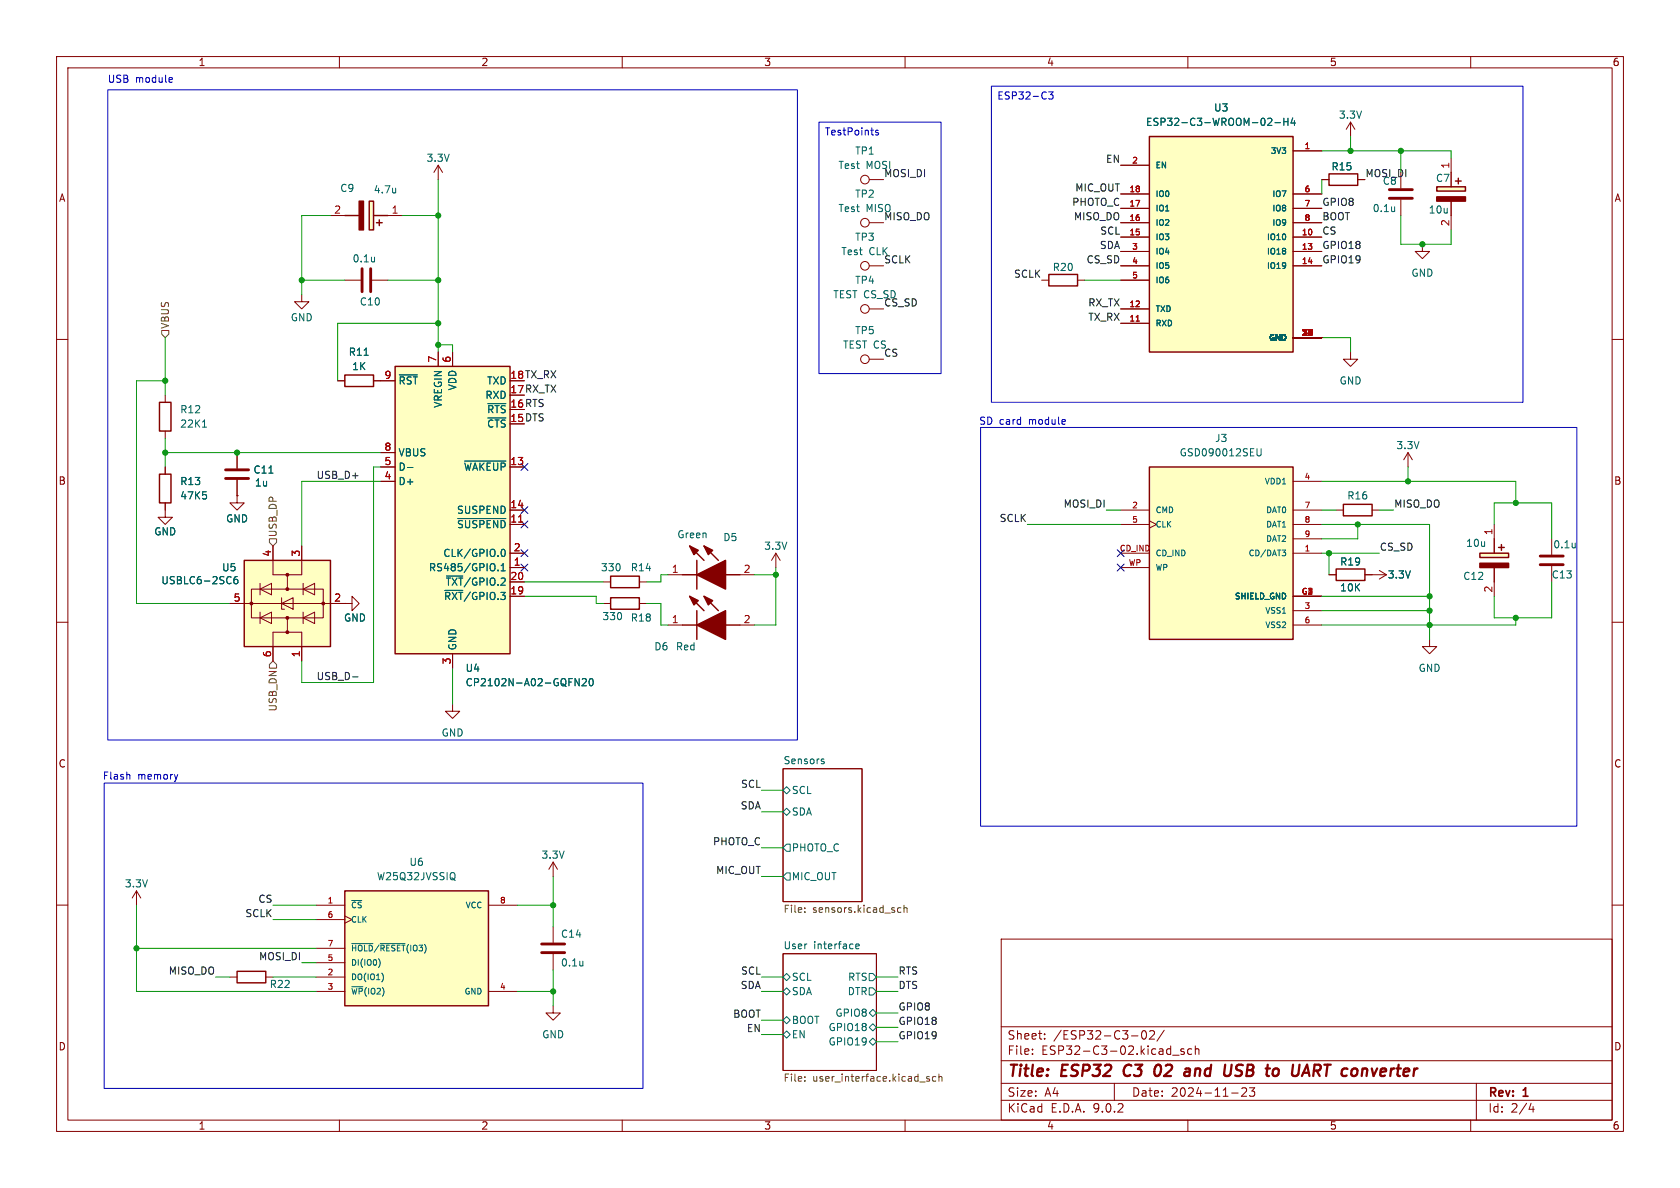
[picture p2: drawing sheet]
<svg xmlns="http://www.w3.org/2000/svg" width="297mm" height="210mm" viewBox="0 0 297 210" stroke-linecap="round" stroke-linejoin="round" font-family="sans-serif">
<g fill="none" stroke="#840000" stroke-width=".18">
<path d="M10 10h277v190h-277zM12 12h273v186h-273zM60 10v2M110 10v2M160 10v2M210 10v2M260 10v2M247.6 30.5v2.8M247.6 35.3v2.8M10 60h2M285 60h2M29.2 90.2v1.2h1.3l-1.3 1.3-1.3-1.3h1.3"/>
<path d="M41.9 87.6v1.3h1.3l-1.3 1.3-1.3-1.3h1.3M41.9 87.6h.1M236.2 90.2h1.3M242.6 90.2h1.2M248.9 80l-.7 1.3M248.9 80l.8 1.3M248.9 80v2.6M10 110h2M106.7 102.9h1.2M113 102.9h1.3M234.9 101.6h1.3M241.3 101.6h3.8"/>
<path d="M243.8 100.8l1.3 .8M245.1 101.6l-1.3 .8M252.7 113v1.3h1.3l-1.3 1.3-1.2-1.3h1.2M285 110h2M138.4 135.9h14v23.5h-14zM10 160h2M138.4 168.6h16.5v20.6h-16.5zM177 166h108v32h-108zM285 160h2M60 198v2M110 198v2M160 198v2"/>
<path d="M177 194.5h108M177 191.5h108M177 187.5h108M177 181.5h108M182.5 186.3v.1M182.5 185.5v.1M184.7 183.6v.1M184.7 182.8v.1M197 191.5v3M200 183.1h1.2M202 182.3l.2-.1a.81 .81 0 0 1 .6 .6 .81 .81 0 0 1-.3 .8l-.2 .1a.81 .81 0 0 1-.3-1.4zM203.2 182.3l.6-.1 .2 .1 .1 .3-.9 1.1h.9"/>
<path d="M205.8 182.1l-1.3 2M207.3 186.5h1.2M209.3 185.5l-.3-.1-.3 .2 .1 .2 .5 .2v.3h-.6M210 198v2M210.7 185.5l-.5-.1-.2 .3v.4l.1 .2h.6M211.3 185.5l.2-.1 .4 .1 .1 .9M211.3 184.9v1.5M217.7 193.2h1.2M219.5 192.4l.6-.1 .2 .1 .1 .3-.9 1.1h.9M220.9 192.3h.9l-.5 .6 .4 .1v.7l-.2 .1h-.4l-.2-.1M260 198v2M261 191.5v6.5"/>
<path d="M270.7 195l-.4 1.1h.9M271 195.6v1"/>
</g>
<path d="M198.9 188.5a1.27 1.27 0 0 0 0 1.6M205.1 188.3a.51 .51 0 0 0-.8 .3l-.2 .4M205.1 189.8l-.2 .2a.47 .47 0 0 1-.7 0M209.8 188.9l.5 .1v1.2M210.3 190.1l-.7 .1M210.4 189.4h-.7M218.4 190.1l.7 .1M219 188.2l-.2 .1a.46 .46 0 0 0-.3 .5 .46 .46 0 0 0 .4 .4l.3 .1M232.3 189.3h.7M233.2 188.2h-.8l-.2 2" fill="none" stroke="#840000" stroke-width=".4"/>
<g fill="none" stroke="#006464" stroke-width=".18">
<path d="M246.6 36.6v.8M246.6 37.3h-.1M138.4 139.7l.7-.6 .6 .6-.6 .6zM145.4 134.6l.3 .1v.1l-.2 .2h-.2M145.4 134.2h.3M138.4 143.5l.7-.6 .6 .6-.6 .6zM139.1 149.2h.6v1.3h-.6l-.7-.6zM139.1 154.3h.6v1.3h-.6l-.7-.7zM138.4 175.3l.7-.7 .6 .7-.6 .6zM138.4 172.7l.7-.6 .6 .6-.6 .7zM151.3 167.3l.6-.1-.1-.3h-.3l-.2 .2 .1 .6h.4M153.7 174.6h.6l.6 .7-.6 .6h-.6z"/>
<path d="M153.7 179.1l.6-.7 .6 .7-.6 .6zM153.7 172.1h.6l.6 .6-.6 .7h-.6zM138.4 180.3l.7-.6 .6 .6-.6 .7zM138.4 182.9l.7-.7 .6 .7-.6 .6zM153.7 181.6l.6-.6 .6 .6-.6 .6zM153.7 184.2l.6-.7 .6 .7-.6 .6z"/>
</g>
<path d="M142.3 161.2v.1M142.3 160.5v.1M158.7 161.1l.2 .2 .4-.1M159.3 160.5l-.4-.1-.2 .3M159.8 160.6l.2-.2 .3 .1 .1 .8M159.8 160v1.3M142.3 190.4v.1M142.3 191v.1M164.3 190.4l-.3-.1-.2 .2 .1 .2 .4 .1v.3h-.5M165.4 190.4l-.3-.1-.3 .2 .2 .6h.4M166 190.4l.2-.1 .3 .1v.7M166 189.9v1.2" fill="none" stroke="#725600" stroke-width=".18"/>
<path d="M245.6 33.5h4.1M245.6 35.1h4.1" fill="none" stroke="#840000" stroke-width=".51"/>
<path d="M237.5 89.2h5.1v2h-5.1zM107.9 101.9h5.1v2h-5.1zM236.2 100.6h5.1v2h-5.1z" fill="none" stroke="#840000" stroke-width=".25"/>
<path d="M43.2 99.1h15.2v15.2h-15.2z" fill="#ffffc2"/>
<path d="M185.4 48.5h5.1v2h-5.1zM61 66.3h5v2h-5zM28.2 83.8h2v5.1h-2zM43.2 99.1h15.2v15.2h-15.2z" fill="none" stroke="#840000" stroke-width=".25"/>
<g fill="none" stroke="#840000" stroke-width=".18">
<path d="M184.1 49.5h1.3M190.5 49.5h1.3M59.7 67.3h1.3M66 67.3h1.3M29.2 82.6v1.2M29.2 88.9v1.3M48.3 96.5v5.1h2.5v2.5M53.3 96.5v5.1h-2.5M40.6 106.7h20.4M44.4 104.1h12.7v5.1h-12.7zM46 109.2l2-1v2zM46 104.1l2-1v2.1z"/>
<path d="M46 103.1v2.1M46 108.2v2M49.8 106.7l2-1v2zM49.8 105.7v2h.5M50.8 109.2v2.6h-2.5v5M50.8 111.8h2.5v5M53.6 109.2l2-1v2zM53.6 104.1l2-1v2.1zM53.6 103.1v2.1M53.6 108.2v2"/>
</g>
<g fill="#840000" stroke="#840000" stroke-width=".18">
<circle cx="50.8" cy="111.8" r=".25"/>
<circle cx="50.8" cy="109.2" r=".25"/>
<circle cx="44.4" cy="106.7" r=".25"/>
<circle cx="57.1" cy="106.7" r=".25"/>
<circle cx="50.8" cy="104.1" r=".25"/>
<circle cx="50.8" cy="101.6" r=".25"/>
</g>
<path d="M64.4 62.8h.7M35.9 86.9h.6M36.4 87.5l.1 .2-.1 .4M41.9 101.9l-.3 .1a.86 .86 0 0 0 0 1.2l.4-.1 .1-.4-.3-.3h-.2l-.3 .3" fill="none" stroke="#006464" stroke-width=".18"/>
<path d="M65.3 35.6h.7v5h-.7z" fill="#ffffc2"/>
<path d="M61 38.1h2.5M65.3 35.6h.7v5h-.7zM66 38.1h2.6M66.5 39.4h1.1M67.1 38.9v1M28.2 71.1h2v5.1h-2z" fill="none" stroke="#840000" stroke-width=".25"/>
<path d="M63.5 35.6h.8v5h-.8z" fill="#840000" stroke="#840000" stroke-width=".25"/>
<g fill="none" stroke="#840000" stroke-width=".18">
<path d="M58.4 38.1h2.6M68.6 38.1h2.5M77.5 29.2l-.8 1.3M77.5 29.2l.7 1.3M77.5 29.2v2.6M238.8 21.6l-.8 1.3M238.8 21.6l.7 1.3M238.8 21.6v2.5M53.3 52.1v1.2h1.3l-1.3 1.3-1.2-1.3h1.2M61 49.5h2.8M65.8 49.5h2.8M29.2 69.9v1.2"/>
<path d="M29.2 76.2v1.3M238.8 62.2v1.3h1.2l-1.2 1.3-1.3-1.3h1.3M41.9 80v2.8M41.9 84.8v2.8"/>
</g>
<path d="M69.9 33.3v.8M69.9 34h.1M66.2 45.5v.8M66.2 46.2h.1M35.8 75.5h.7M47.5 83.6h.8" fill="none" stroke="#006464" stroke-width=".18"/>
<path d="M64 47.5v4.1M65.5 47.5v4.1M39.9 83.1h4M39.9 84.6h4" fill="none" stroke="#840000" stroke-width=".51"/>
<path d="M203.2 24.1h25.4v38.1h-25.4z" fill="#ffffc2"/>
<path d="M203.2 24.1h25.4v38.1h-25.4z" fill="none" stroke="#840000" stroke-width=".25"/>
<g fill="none" stroke="#840000" stroke-width=".18">
<path d="M198.1 29.2h5.1M198.1 34.3h5.1M198.1 36.8h5.1M198.1 39.4h5.1M228.6 34.3h5.1M228.6 36.8h5.1M228.6 39.4h5.1M228.6 26.7h5.1M198.1 41.9h5.1M198.1 44.5h5.1M198.1 47h5.1M198.1 49.5h5.1"/>
<path d="M198.1 54.6h5.1M198.1 57.2h5.1M228.6 41.9h5.1M228.6 44.5h5.1M228.6 47h5.1M228.6 59.7h5.1"/>
</g>
<path d="M200.9 56.8h.5" fill="none" stroke="#a90000" stroke-width=".18"/>
<path d="M224.3 20.9l.4 .1 .2 .3-.8 .9h.8M225.4 21.7h1M227 20.9v1.3M227 21.5h.7M227.7 20.9v1.3M228.5 20.8l-.3 .9h.8M228.8 21.3v.9" fill="none" stroke="#006464" stroke-width=".18"/>
<path d="M69.8 64.8h20.4v50.8h-20.4z" fill="#ffffc2"/>
<path d="M69.8 64.8h20.4v50.8h-20.4z" fill="none" stroke="#840000" stroke-width=".25"/>
<g fill="none" stroke="#840000" stroke-width=".18">
<path d="M251.5 43.2v1.3h1.2l-1.2 1.2-1.3-1.2h1.3M67.3 67.3h2.5M77.5 62.2v2.6M80 62.2v2.6M67.3 80h2.5M67.3 82.6h2.5M67.3 85.1h2.5M90.2 82.6h2.5M90.2 90.2h2.5M90.2 92.7h2.5M90.2 97.8h2.5M137.2 97.8l-.8 1.3"/>
<path d="M137.2 97.8l.7 1.3M137.2 97.8v2.5M80 115.6v2.5M90.2 100.3h2.5M90.2 102.9h2.5M90.2 105.4h2.5M80 124.5v1.2h1.3l-1.3 1.3-1.3-1.3h1.3M24.1 157.5l-.7 1.3M24.1 157.5l.8 1.3M24.1 157.5v2.5"/>
</g>
<g fill="none" stroke="#006464" stroke-width=".18">
<path d="M70.6 66.3h3.2M86.2 71.3h3.2M86.2 73.9h3.2M72 82.6h1M80.9 91.7h8.5M82.1 81.5h7.3M88.6 97.6l.1-.4 .2-.1a.68 .68 0 0 1 .4 .6 .68 .68 0 0 1-.4 .7l-.2-.2-.1-.3M78.6 104.4h3.2M78.9 101.8h2.9M88 100.8v.1M88.6 100.9h.7M88.6 100l.4-.4v1.3"/>
<path d="M101.7 120l.7 1.2v-1.2M102.9 120.1l.5-.1 .3 .3-.8 .9h.8M104.3 120.1l.1-.1a.68 .68 0 0 1 .5 .6 .68 .68 0 0 1-.5 .6l-.1-.1-.2-.4z"/>
</g>
<path d="M91.7 92.3h.7" fill="none" stroke="#a90000" stroke-width=".18"/>
<path d="M254 33h5.1v.8h-5.1z" fill="#ffffc2"/>
<path d="M234.9 30.7h5.1v2.1h-5.1zM254 33h5.1v.8h-5.1zM256.5 30.5v2.5M256.5 35.6v2.5M257.3 32h1M257.8 31.5v1M41.9 171.7h5.1v2h-5.1z" fill="none" stroke="#840000" stroke-width=".25"/>
<path d="M254 34.8h5.1v.8h-5.1z" fill="#840000" stroke="#840000" stroke-width=".25"/>
<g fill="none" stroke="#840000" stroke-width=".18">
<path d="M153.7 31.8h2.5M153.7 39.4h2.5M233.7 31.8h1.2M240 31.8h1.3M256.5 27.9v2.6M256.5 38.1v2.5M40.6 172.7h1.3M47 172.7h1.3"/>
<circle cx="152.9" cy="31.7" r=".76"/>
<circle cx="152.9" cy="39.4" r=".76"/>
</g>
<path d="M203.2 82.6h25.4v30.4h-25.4z" fill="#ffffc2"/>
<path d="M203.2 82.6h25.4v30.4h-25.4z" fill="none" stroke="#840000" stroke-width=".25"/>
<g fill="none" stroke="#840000" stroke-width=".18">
<path d="M198.1 90.2h5.1M198.1 92.7h5.1M198.1 97.8h5.1M203.2 92.1l1.3 .6-1.3 .6M228.6 90.2h5.1M228.6 92.7h5.1M228.6 97.8h5.1M228.6 85.1h5.1M228.6 95.3h5.1M274.3 95.3v2.7M198.1 100.3h5.1M228.6 105.4h5.1"/>
<path d="M228.6 108h5.1M228.6 110.5h5.1M274.3 100.1v2.8"/>
</g>
<path d="M222.9 79.3v1.2l-.2 .1-.4-.1M226.7 97.2h.6l-.3 .4M227.1 97.6l.2 .2v.3l-.2 .2M278.5 96v.8M278.5 96.7l-.1 .1" fill="none" stroke="#006464" stroke-width=".18"/>
<path d="M272.3 99.8h4.1M272.3 98.3h4.1" fill="none" stroke="#840000" stroke-width=".51"/>
<path d="M261.6 97.8h5.1v.8h-5.1z" fill="#ffffc2"/>
<path d="M261.6 97.8h5.1v.8h-5.1zM264.2 95.3v2.5M264.9 96.8h1M265.4 96.3v1M264.2 100.3v2.6" fill="none" stroke="#840000" stroke-width=".25"/>
<path d="M261.6 99.6h5.1v.7h-5.1z" fill="#840000" stroke="#840000" stroke-width=".25"/>
<g fill="none" stroke="#840000" stroke-width=".18">
<path d="M153.7 54.6h2.5M153.7 47h2.5M153.7 63.5h2.5M264.2 92.7v2.6M264.2 102.9v2.5M97.8 163.8v2.8M97.8 168.7v2.8"/>
<circle cx="152.9" cy="54.6" r=".76"/>
<circle cx="152.9" cy="47" r=".76"/>
<circle cx="152.9" cy="63.5" r=".76"/>
</g>
<path d="M95.8 166.9h4M95.8 168.4h4" fill="none" stroke="#840000" stroke-width=".51"/>
<path d="M103 169.9v.9M103 170.6v.1" fill="none" stroke="#006464" stroke-width=".18"/>
<path d="M61 157.5h25.4v20.3h-25.4z" fill="#ffffc2"/>
<path d="M121.9 96.5l2.6 2.6M123.2 99.1v5M124.5 96.5l2.5 2.6M107.9 105.7h5.1v2h-5.1zM120.6 101.6h2.6M120.6 110.5h2.6M121.9 105.4l2.6 2.6M123.2 108v5M124.5 105.4l2.5 2.6M128.3 101.6h2.5M128.3 110.5h2.5M61 157.5h25.4v20.3h-25.4z" fill="none" stroke="#840000" stroke-width=".25"/>
<g fill="none" stroke="#840000" stroke-width=".18">
<path d="M198.1 29.2h5.1M198.1 34.3h5.1M198.1 36.8h5.1M198.1 39.4h5.1M228.6 34.3h5.1M228.6 36.8h5.1M228.6 39.4h5.1M228.6 26.7h5.1M233.7 31.8h1.2M240 31.8h1.3M198.1 41.9h5.1M198.1 44.5h5.1"/>
<path d="M198.1 47h5.1M198.1 49.5h5.1M198.1 54.6h5.1M198.1 57.2h5.1M228.6 41.9h5.1M228.6 44.5h5.1M228.6 47h5.1M228.6 59.7h5.1M59.7 67.3h1.3M66 67.3h3.8M77.5 62.2v2.6M80 62.2v2.6"/>
<path d="M29.2 82.6v1.2M29.2 88.9v1.3M41.9 87.6h.1M41.9 80v2.8M41.9 84.8v2.8M48.3 96.5v2.6M53.3 96.5v2.6M67.3 80h2.5M67.3 82.6h2.5M67.3 85.1h2.5M90.2 82.6h2.5M90.2 90.2h2.5"/>
<path d="M90.2 92.7h2.5M90.2 97.8h2.5M40.6 106.7h2.6M48.3 114.3v2.5M53.3 114.3v2.5M58.4 106.7h2.6M61 106.7h1.2v-1.3l1.3 1.3-1.3 1.3v-1.3M61 106.7h.1M80 115.6v2.5M90.2 100.3h2.5M90.2 102.9h2.5M90.2 105.4h2.5"/>
<path d="M106.7 106.7h1.2M113 106.7h1.3M118.1 101.6h2.5M118.1 110.5h2.5M130.8 101.6h2.5M130.8 110.5h2.5M234.9 101.6h1.3M241.3 101.6h1.3M97.8 152.4l-.8 1.3M97.8 152.4l.8 1.3M97.8 152.4v2.5M55.9 160h5.1"/>
<path d="M55.9 162.6h5.1M55.9 167.6h5.1M55.9 170.2h5.1M55.9 172.7h5.1M55.9 175.3h5.1M61 161.9l1.2 .7-1.2 .6M86.4 160h5M86.4 175.3h5M97.8 177.8v1.3h1.3l-1.3 1.2-1.3-1.2h1.3"/>
</g>
<g fill="none" stroke="#006464" stroke-width=".18">
<path d="M224.3 20.9l.4 .1 .2 .3-.8 .9h.8M225.4 21.7h1M227 20.9v1.3M227 21.5h.7M227.7 20.9v1.3M228.5 20.8l-.3 .9h.8M228.8 21.3v.9M64.4 62.8h.7M70.6 66.3h3.2M86.2 71.3h3.2M86.2 73.9h3.2M35.9 86.9h.6"/>
<path d="M36.4 87.5l.1 .2-.1 .4M47.5 83.6h.8M72 82.6h1M80.9 91.7h8.5M82.1 81.5h7.3M88.6 97.6l.1-.4 .2-.1a.68 .68 0 0 1 .4 .6 .68 .68 0 0 1-.4 .7l-.2-.2-.1-.3M41.9 101.9l-.3 .1a.86 .86 0 0 0 0 1.2l.4-.1 .1-.4-.3-.3h-.2l-.3 .3M78.6 104.4h3.2M78.9 101.8h2.9M88 100.8v.1M88.6 100.9h.7M88.6 100l.4-.4v1.3"/>
<path d="M101.7 120l.7 1.2v-1.2M102.9 120.1l.5-.1 .3 .3-.8 .9h.8M104.3 120.1l.1-.1a.68 .68 0 0 1 .5 .6 .68 .68 0 0 1-.5 .6l-.1-.1-.2-.4zM62.2 159.2h1.8M80.3 154.3a.9 .9 0 0 1 0 1.2l.2 .1M62.2 166.8h3.7M62.2 174.4h2M67 169.5a1.19 1.19 0 0 1 0 1.5M67.2 166.8h4.4M67.7 172.3l.1 .4-.1 .6"/>
</g>
<g fill="#840000" stroke="#840000" stroke-width=".25">
<path d="M123.2 101.6l5.1-2.5v5z"/>
<path d="M121.9 96.5l1.5 .8-.7 .7z"/>
<path d="M124.5 96.5l1.5 .8-.8 .7z"/>
<path d="M123.2 110.5l5.1-2.5v5z"/>
<path d="M121.9 105.4l1.5 .8-.7 .7z"/>
<path d="M124.5 105.4l1.5 .8-.8 .7z"/>
</g>
<path d="M28.6 58.4h1.2v.7l-.6 .6-.6-.6zM47.6 95.3h1.3v.6l-.6 .6-.7-.6zM47.6 117.5l.7-.7 .6 .7v.6h-1.3z" fill="none" stroke="#725600" stroke-width=".18"/>
<path d="M62.3 119.7h1" fill="none" stroke="#0f0f0f" stroke-width=".18"/>
<g fill="none" stroke="#009600" stroke-width=".18">
<path d="M58.4 38.1h-5.1v14M71.1 38.1h6.4M77.5 31.8v30.4M233.7 26.7h22.8v1.2M233.7 31.8v2.5M238.8 24.1v2.6M247.6 38.1v5.1h8.9v-2.6M247.6 26.7v3.8M29.2 59.7v10.2M53.3 49.5h7.7M68.6 49.5h8.9M77.5 57.2h-17.8v10.1"/>
<path d="M191.8 49.5h6.3M233.7 59.7h5.1v2.5M29.2 67.3h-5.1v39.4h16.5M29.2 77.5v5.1M77.5 61h2.5v1.2M29.2 80h38.1M67.3 82.6h-1.3v38.1h-12.7v-3.9M67.3 85.1h-14v11.4M181.6 92.7h16.5M195.6 90.2h2.5M233.7 90.2h2.5M233.7 92.7h19v20.3"/>
<path d="M233.7 97.8h10.1M233.7 85.1h34.3v3.8M234.9 97.8v3.8M240 92.7v2.6h-6.3M243.8 90.2h2.6M248.9 82.6v2.5M264.2 92.7v-3.8h10.1v6.4M80 118.1v6.4M92.7 105.4h12.7v1.3h1.3M92.7 102.9h14M114.3 106.7h2.5v3.8h1.3M118.1 101.6h-1.3v1.3h-2.5"/>
<path d="M133.3 101.6h3.9M137.2 100.3v10.2h-3.9M233.7 105.4h19M233.7 108h19M268 109.2v1.3h-34.3M274.3 102.9v6.3h-10.1v-3.8M134.6 139.7h3.8M97.8 154.9v8.9M134.6 149.9h3.8M134.6 143.5h3.8M134.6 154.9h3.8M24.1 160v15.3h31.8"/>
<path d="M24.1 167.6h31.8M38.1 172.7h2.5M48.3 160h7.6M48.3 172.7h7.6M48.3 162.6h7.6M53.3 170.2h2.6M91.4 160h6.4M91.4 175.3h6.4M97.8 171.5v6.3M134.6 175.3h3.8M134.6 172.7h3.8M154.9 175.3h3.8"/>
<path d="M154.9 179.1h3.8M154.9 172.7h3.8M134.6 180.3h3.8M134.6 182.9h3.8M154.9 184.2h3.8M154.9 181.6h3.8"/>
</g>
<g fill="none" stroke="#000084" stroke-width=".18">
<path d="M92.1 92.1l1.2 1.2M92.1 99.7l1.2 1.2M92.1 97.2l1.2 1.2M92.1 81.9l1.2 1.3M92.1 89.6l1.2 1.2M93.3 92.1l-1.2 1.2M93.3 99.7l-1.2 1.2M93.3 97.2l-1.2 1.2M93.3 81.9l-1.2 1.3M93.3 89.6l-1.2 1.2M197.5 97.2l1.2 1.2M197.5 99.7l1.2 1.2"/>
<path d="M198.7 97.2l-1.2 1.2M198.7 99.7l-1.2 1.2"/>
</g>
<path d="M19 15.9h122v114.9h-122zM30.1 13.7l.3 .1 .1 .2-.6 .1M30.4 14.5l-.3 .1M175.3 15.2h93.9v55.9h-93.9zM185.4 16.2h.8l-.5 .5 .4 .1v.6l-.2 .1-.5-.1M144.8 21.6h21.6v44.4h-21.6zM155.3 23.1l-.3-.1-.2 .2v.2l.5 .1v.3h-.5M173.4 75.6h105.4v70.5h-105.4zM18.4 138.4h95.3v54h-95.3zM22.9 137l.1 .7M31.4 136.9l-.3 .8" fill="none" stroke="#0000c2" stroke-width=".18"/>
<path d="M200.9 56.8h.5M91.7 92.3h.7" fill="none" stroke="#a90000" stroke-width=".18"/>
<g fill="#009600" stroke="#009600" stroke-width=".18">
<circle cx="234.9" cy="97.8" r=".46"/>
<circle cx="240" cy="92.7" r=".46"/>
<circle cx="251.5" cy="43.2" r=".46"/>
<circle cx="247.6" cy="26.7" r=".46"/>
<circle cx="248.9" cy="85.1" r=".46"/>
<circle cx="238.8" cy="26.7" r=".46"/>
<circle cx="252.7" cy="110.5" r=".46"/>
<circle cx="268" cy="88.9" r=".46"/>
<circle cx="252.7" cy="108" r=".46"/>
<circle cx="268" cy="109.2" r=".46"/>
<circle cx="252.7" cy="105.4" r=".46"/>
<circle cx="29.2" cy="67.3" r=".46"/>
<circle cx="53.3" cy="49.5" r=".46"/>
<circle cx="29.2" cy="80" r=".46"/>
<circle cx="41.9" cy="80" r=".46"/>
<circle cx="77.5" cy="61" r=".46"/>
<circle cx="77.5" cy="57.2" r=".46"/>
<circle cx="77.5" cy="38.1" r=".46"/>
<circle cx="77.5" cy="49.5" r=".46"/>
<circle cx="24.1" cy="167.6" r=".46"/>
<circle cx="97.8" cy="160" r=".46"/>
<circle cx="97.8" cy="175.3" r=".46"/>
<circle cx="137.2" cy="101.6" r=".46"/>
</g>
<g font-size="2.8" fill="#840000">
<text x="178" y="190.9">Title:</text>
<text x="187.7" y="190.9">ESP32</text>
<text x="199.5" y="190.9">C3</text>
<text x="205.7" y="190.9">02</text>
<text x="211.9" y="190.9">and</text>
<text x="219.6" y="190.9">USB</text>
<text x="227.9" y="190.9">to</text>
<text x="233.2" y="190.9">UART converter</text>
</g>
<g font-size="2.1" fill="#840000">
<text x="178" y="184">Sheet:</text>
<text x="186.2" y="184">/ESP32-C3-02/</text>
<text x="178" y="186.7">File:</text>
<text x="184.1" y="186.7">ESP32-C3-02.kicad_sch</text>
<text x="178" y="196.9">KiCad</text>
<text x="178" y="194.1">Size:</text>
<text x="184.7" y="194.1">A4</text>
<text x="185.7" y="196.9">E.D.A.</text>
<text x="193.3" y="196.9">9.0.2</text>
<text x="200" y="194.1">Date:</text>
<text x="207" y="194.1">2024-11-23</text>
<text x="263" y="194.3">Rev:</text>
<text x="263" y="196.9">Id:</text>
<text x="267.1" y="196.9">2/4</text>
<text x="269.4" y="194.3">1</text>
</g>
<g font-size="1.8" fill="#840000">
<text x="35" y="11.9">1</text>
<text x="85" y="11.9">2</text>
<text x="135" y="11.9">3</text>
<text x="185" y="11.9">4</text>
<text x="235" y="11.9">5</text>
<text x="285" y="11.9">6</text>
<text x="10.3" y="35.9">A</text>
<text x="285.3" y="35.9">A</text>
<text x="90.1" y="67.1">18 TX_RX</text>
<text x="90.1" y="69.6">17 RX_TX</text>
<text x="90.1" y="72.1">16 RTS</text>
<text x="90.1" y="74.7">15 DTS</text>
<text x="10.3" y="85.9">B</text>
<text x="285.3" y="85.9">B</text>
<text x="10.3" y="135.9">C</text>
<text x="285.3" y="135.9">C</text>
<text x="10.3" y="185.9">D</text>
<text x="285.3" y="185.9">D</text>
<text x="35" y="199.9">1</text>
<text x="85" y="199.9">2</text>
<text x="135" y="199.9">3</text>
<text x="185" y="199.9">4</text>
<text x="235" y="199.9">5</text>
<text x="285" y="199.9">6</text>
</g>
<g font-size="1.8" fill="#0000c2">
<text x="19" y="14.8">USB</text>
<text x="23.9" y="14.8">module</text>
<text x="176.2" y="17.9">ESP32-C3</text>
<text x="145.7" y="24.3">TestPoints</text>
<text x="173" y="75.3">SD card</text>
<text x="182" y="75.3">module</text>
<text x="18.1" y="138">Flash</text>
<text x="24.3" y="138">memory</text>
</g>
<g font-size="1.8" fill="#006464">
<text x="202.5" y="22.5">ESP32-C3-WROOM-02-H4</text>
<text x="214.5" y="19.9">U3</text>
<text x="236.6" y="21.2">3.3V</text>
<text x="75.3" y="28.8">3.3V</text>
<text x="151.1" y="27.5">TP1</text>
<text x="60" y="34.1">C9</text>
<text x="66" y="34.4">4.7u</text>
<text x="148.1" y="30.1">Test</text>
<text x="151.1" y="35.2">TP2</text>
<text x="235.3" y="30.3">R15</text>
<text x="253.8" y="32.4">C7</text>
<text x="148.1" y="37.7">Test</text>
<text x="153.1" y="37.7">MISO</text>
<text x="242.6" y="37.7">0.1u</text>
<text x="252.5" y="37.9">10u</text>
<text x="62.2" y="46.6">0.1u</text>
<text x="148.6" y="45.3">Test</text>
<text x="151.1" y="42.8">TP3</text>
<text x="147.2" y="52.9">TEST CS_SD</text>
<text x="151.1" y="50.4">TP4</text>
<text x="186" y="48.1">R20</text>
<text x="249.4" y="49.1">GND</text>
<text x="51.3" y="57">GND</text>
<text x="63.5" y="54.2">C10</text>
<text x="151.1" y="59.3">TP5</text>
<text x="61.6" y="63.1">R11</text>
<text x="62.2" y="65.6">1K</text>
<text x="148.9" y="61.8">TEST CS</text>
<text x="70.4" y="68.2">~{RST}</text>
<text x="80.9" y="69.1" transform="rotate(-90 80.9 69.1)">VDD</text>
<text x="85.7" y="70.7">RXD</text>
<text x="86" y="68.2">TXD</text>
<text x="236.7" y="68.2">GND</text>
<text x="31.8" y="75.8">22K1</text>
<text x="31.8" y="73.3">R12</text>
<text x="78.3" y="72.2" transform="rotate(-90 78.3 72.2)">VREGIN</text>
<text x="86" y="73.3">~{RTS}</text>
<text x="86" y="75.8">~{CTS}</text>
<text x="44.7" y="83.9">C11</text>
<text x="70.4" y="80.9">VBUS</text>
<text x="70.4" y="83.4">D-</text>
<text x="81.9" y="83.4">~{WAKEUP}</text>
<text x="208.5" y="80.9">GSD090012SEU</text>
<text x="214.7" y="78.3">J3</text>
<text x="246.8" y="79.6">3.3V</text>
<text x="31.8" y="88.5">47K5</text>
<text x="31.8" y="86">R13</text>
<text x="45" y="86.2">1u</text>
<text x="70.4" y="86">D+</text>
<text x="238.1" y="88.5">R16</text>
<text x="27.2" y="94.8">GND</text>
<text x="39.9" y="92.6">GND</text>
<text x="80.7" y="91">SUSPEND</text>
<text x="80.7" y="93.6">~{SUSPEND}</text>
<text x="119.6" y="95.4">Green</text>
<text x="127.8" y="95.9">D5</text>
<text x="39.2" y="101.2">U5</text>
<text x="75.7" y="101.2">RS485/GPIO.1</text>
<text x="78.3" y="98.7">CLK/GPIO.0</text>
<text x="106.1" y="101.2">330</text>
<text x="111.4" y="101.2">R14</text>
<text x="135" y="97.4">3.3V</text>
<text x="236.8" y="100.2">R19</text>
<text x="259.1" y="96.9">10u</text>
<text x="274.5" y="97.1">0.1u</text>
<text x="28.4" y="103.5">USBLC6-2SC6</text>
<text x="78.4" y="106.3">~{RXT}/GPIO.3</text>
<text x="78.7" y="103.7">~{TXT}/GPIO.2</text>
<text x="236.8" y="104.7">10K</text>
<text x="245.2" y="102.5">3.3V</text>
<text x="258.6" y="102.7">C12</text>
<text x="274.2" y="102.5">C13</text>
<text x="60.7" y="110.1">GND</text>
<text x="106.4" y="109.8">330</text>
<text x="111.4" y="110.1">R18</text>
<text x="80.9" y="115.1" transform="rotate(-90 80.9 115.1)">GND</text>
<text x="82.2" y="119">U4</text>
<text x="115.6" y="115.2">D6</text>
<text x="119.4" y="115.2">Red</text>
<text x="250.7" y="119">GND</text>
<text x="82.2" y="121.5">CP2102N-A02-GQFN20</text>
<text x="78" y="130.4">GND</text>
<text x="138.4" y="135.2">Sensors</text>
<text x="139.9" y="140.6">SCL</text>
<text x="139.9" y="144.4">SDA</text>
<text x="66.5" y="155.8">W25Q32JVSSIQ</text>
<text x="72.3" y="153.3">U6</text>
<text x="95.6" y="152">3.3V</text>
<text x="139.9" y="150.7">PHOTO_C</text>
<text x="139.9" y="155.8">MIC_OUT</text>
<text x="22" y="157.1">3.3V</text>
<text x="99.1" y="166">C14</text>
<text x="138.4" y="167.9">User</text>
<text x="143.8" y="167.9">interface</text>
<text x="99.1" y="171">0.1u</text>
<text x="139.9" y="173.6">SCL</text>
<text x="149.8" y="173.6">RTS</text>
<text x="47.6" y="174.9">R22</text>
<text x="139.9" y="176.1">SDA</text>
<text x="147.6" y="179.9">GPIO8</text>
<text x="149.8" y="176.1">DTR</text>
<text x="95.8" y="183.7">GND</text>
<text x="139.9" y="181.2">BOOT</text>
<text x="139.9" y="183.7">EN</text>
<text x="146.4" y="182.5">GPIO18</text>
<text x="146.4" y="185">GPIO19</text>
</g>
<g font-size="1.8" fill="#0f0f0f">
<text x="195.4" y="28.9">EN</text>
<text x="153.1" y="30.1">MOSI</text>
<text x="156.2" y="31.4">MOSI_DI</text>
<text x="190" y="33.9">MIC_OUT</text>
<text x="241.3" y="31.4">MOSI_DI</text>
<text x="244.4" y="32.9">C8</text>
<text x="156.2" y="39">MISO_DO</text>
<text x="189.5" y="36.5">PHOTO_C</text>
<text x="189.8" y="39">MISO_DO</text>
<text x="194.4" y="41.6">SCL</text>
<text x="233.7" y="39">BOOT</text>
<text x="233.7" y="36.5">GPIO8</text>
<text x="233.7" y="41.6">CS</text>
<text x="153.6" y="45.3">CLK</text>
<text x="156.2" y="46.6">SCLK</text>
<text x="192" y="46.6">CS_SD</text>
<text x="194.3" y="44.1">SDA</text>
<text x="233.7" y="44.1">GPIO18</text>
<text x="233.7" y="46.6">GPIO19</text>
<text x="179.2" y="49.2">SCLK</text>
<text x="156.2" y="54.3">CS_SD</text>
<text x="192.3" y="56.8">TX_RX</text>
<text x="192.3" y="54.3">RX_TX</text>
<text x="156.2" y="63.2">CS</text>
<text x="55.9" y="84.7">USB_D+</text>
<text x="187.9" y="89.8">MOSI_DI</text>
<text x="246.4" y="89.8">MISO_DO</text>
<text x="176.6" y="92.4">SCLK</text>
<text x="243.8" y="97.4">CS_SD</text>
<text x="55.9" y="120.3">USB_D-</text>
<text x="130.8" y="143.2">SDA</text>
<text x="130.9" y="139.4">SCL</text>
<text x="126" y="149.5">PHOTO_C</text>
<text x="126.5" y="154.6">MIC_OUT</text>
<text x="45.6" y="159.7">CS</text>
<text x="43.3" y="162.2">SCLK</text>
<text x="29.7" y="172.4">MISO_DO</text>
<text x="45.7" y="169.8">MOSI_DI</text>
<text x="130.9" y="172.4">SCL</text>
<text x="158.7" y="172.4">RTS</text>
<text x="129.5" y="180">BOOT</text>
<text x="130.8" y="174.9">SDA</text>
<text x="158.7" y="178.7">GPIO8</text>
<text x="158.7" y="174.9">DTS</text>
<text x="131.9" y="182.5">EN</text>
<text x="158.7" y="181.3">GPIO18</text>
<text x="158.7" y="183.8">GPIO19</text>
</g>
<g font-size="1.8" fill="#a90000">
<text x="256.3" y="29.9" transform="rotate(-90 256.3 29.9)">1</text>
<text x="59" y="37.8">2</text>
<text x="69.1" y="37.8">1</text>
<text x="256.3" y="40.1" transform="rotate(-90 256.3 40.1)">2</text>
<text x="77.2" y="64.2" transform="rotate(-90 77.2 64.2)">7</text>
<text x="79.8" y="64.2" transform="rotate(-90 79.8 64.2)">6</text>
<text x="67.9" y="67.1">9</text>
<text x="90.1" y="67.1">18</text>
<text x="90.1" y="69.6">17</text>
<text x="90.1" y="72.1">16</text>
<text x="90.1" y="74.7">15</text>
<text x="67.9" y="79.8">8</text>
<text x="67.9" y="82.3">5</text>
<text x="90.1" y="82.3">13</text>
<text x="67.9" y="84.8">4</text>
<text x="90.1" y="89.9">14</text>
<text x="90.1" y="92.5">11</text>
<text x="263.9" y="94.7" transform="rotate(-90 263.9 94.7)">1</text>
<text x="48" y="98.5" transform="rotate(-90 48 98.5)">4</text>
<text x="53.1" y="98.5" transform="rotate(-90 53.1 98.5)">3</text>
<text x="90.7" y="97.5">2</text>
<text x="90.7" y="100.1">1</text>
<text x="118.7" y="101.3">1</text>
<text x="131.4" y="101.3">2</text>
<text x="41.2" y="106.4">5</text>
<text x="59" y="106.4">2</text>
<text x="90.1" y="102.6">20</text>
<text x="90.1" y="105.2">19</text>
<text x="263.9" y="104.8" transform="rotate(-90 263.9 104.8)">2</text>
<text x="118.7" y="110.2">1</text>
<text x="131.4" y="110.2">2</text>
<text x="48" y="116.3" transform="rotate(-90 48 116.3)">6</text>
<text x="53.1" y="116.3" transform="rotate(-90 53.1 116.3)">1</text>
<text x="79.8" y="117.5" transform="rotate(-90 79.8 117.5)">3</text>
</g>
<g font-size="1.8" fill="#725600">
<text x="30.1" y="58.2" transform="rotate(-90 30.1 58.2)">VBUS</text>
<text x="49.1" y="95.1" transform="rotate(-90 49.1 95.1)">USB_DP</text>
<text x="49.1" y="125.9" transform="rotate(-90 49.1 125.9)">USB_DN</text>
<text x="138.4" y="161.7">File:</text>
<text x="143.7" y="161.7">sensors.kicad_sch</text>
<text x="138.4" y="191.5">File:</text>
<text x="143.7" y="191.5">user_interface.kicad_sch</text>
</g>
<g font-size="1.4" fill="#a90000">
<text x="200" y="29">2</text>
<text x="230.5" y="26.4">1</text>
<text x="199.6" y="34">18</text>
<text x="230.5" y="34">6</text>
<text x="199.6" y="36.6">17</text>
<text x="199.6" y="39.1">16</text>
<text x="199.6" y="41.7">15</text>
<text x="230" y="41.7">10</text>
<text x="230.5" y="36.6">7</text>
<text x="230.5" y="39.1">8</text>
<text x="200" y="44.2">3</text>
<text x="200" y="46.7">4</text>
<text x="230" y="44.2">13</text>
<text x="230" y="46.7">14</text>
<text x="200" y="49.3">5</text>
<text x="199.6" y="54.4">12</text>
<text x="199.6" y="56.9">11</text>
<text x="230.5" y="59.4">91</text>
<text x="230.8" y="59.4">1</text>
<text x="230.8" y="59.4">2</text>
<text x="200" y="89.9">2</text>
<text x="230.5" y="84.8">4</text>
<text x="230.5" y="89.9">7</text>
<text x="200" y="92.5">5</text>
<text x="230.5" y="92.5">8</text>
<text x="230.5" y="95">9</text>
<text x="197.8" y="97.5">CD_IND</text>
<text x="199.4" y="100.1">WP</text>
<text x="230.5" y="97.5">1</text>
<text x="230" y="105.2">G1</text>
<text x="230.5" y="107.7">3</text>
<text x="231.1" y="105.2">2</text>
<text x="230.5" y="110.2">6</text>
<text x="57.8" y="159.8">1</text>
<text x="88.3" y="159.8">8</text>
<text x="57.8" y="162.3">6</text>
<text x="57.8" y="167.4">7</text>
<text x="57.8" y="169.9">5</text>
<text x="57.8" y="172.5">2</text>
<text x="57.8" y="175">3</text>
<text x="88.3" y="175">4</text>
</g>
<g font-size="1.4" fill="#006464">
<text x="204.2" y="29.9">EN</text>
<text x="224.5" y="27.4">3V3</text>
<text x="204.2" y="35">IO0</text>
<text x="224.8" y="35">IO7</text>
<text x="204.2" y="37.6">IO1</text>
<text x="204.2" y="40.1">IO2</text>
<text x="224.8" y="37.6">IO8</text>
<text x="224.8" y="40.1">IO9</text>
<text x="204.2" y="42.6">IO3</text>
<text x="204.2" y="45.2">IO4</text>
<text x="204.2" y="47.7">IO5</text>
<text x="223.8" y="42.6">IO10</text>
<text x="223.8" y="45.2">IO18</text>
<text x="223.8" y="47.7">IO19</text>
<text x="204.2" y="50.3">IO6</text>
<text x="204.2" y="55.3">TXD</text>
<text x="204.2" y="57.9">RXD</text>
<text x="224.2" y="60.4">GND</text>
<text x="223.5" y="85.8">VDD1</text>
<text x="204.2" y="90.9">CMD</text>
<text x="204.2" y="93.4">CLK</text>
<text x="223.7" y="90.9">DAT0</text>
<text x="223.7" y="93.4">DAT1</text>
<text x="223.7" y="96">DAT2</text>
<text x="204.2" y="98.5">CD_IND</text>
<text x="204.2" y="101.1">WP</text>
<text x="220.6" y="98.5">CD/DAT3</text>
<text x="218.2" y="106.1">SHIELD_GND</text>
<text x="223.6" y="108.7">VSS1</text>
<text x="223.6" y="111.2">VSS2</text>
<text x="62" y="160.8">~{CS}</text>
<text x="82.2" y="160.8">VCC</text>
<text x="62" y="163.3">CLK</text>
<text x="62" y="168.4">~{HOLD}/~{RESET}(IO3)</text>
<text x="62" y="170.9">DI(IO0)</text>
<text x="62" y="173.5">DO(IO1)</text>
<text x="62" y="176">~{WP}(IO2)</text>
<text x="82" y="176">GND</text>
</g>
</svg>
